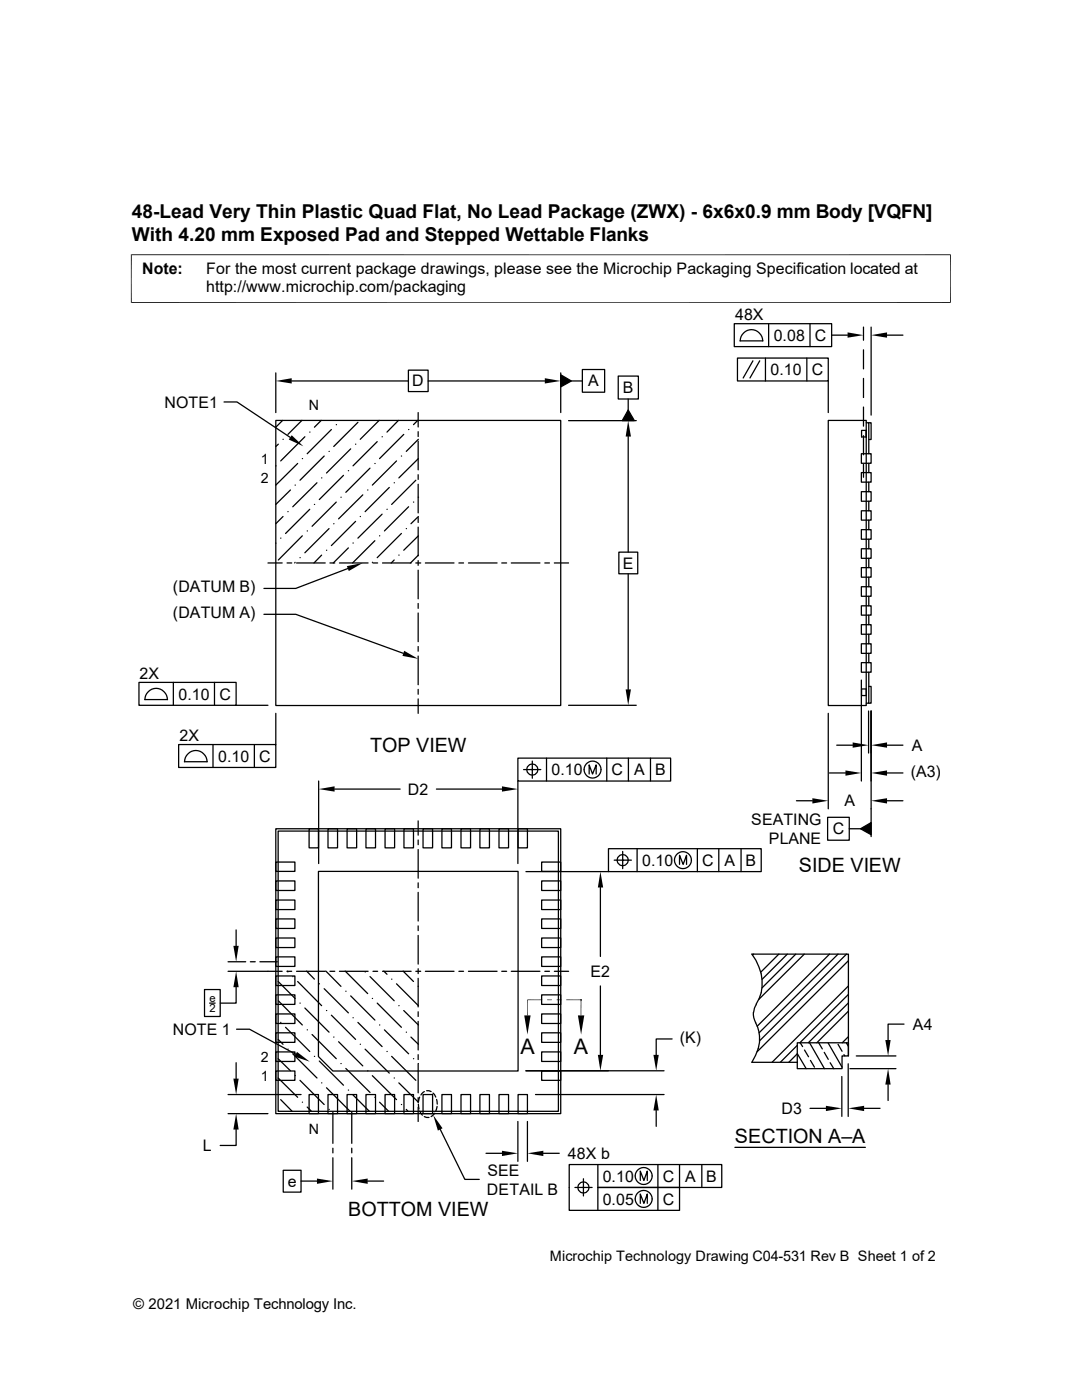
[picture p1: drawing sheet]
<svg xmlns="http://www.w3.org/2000/svg" width="216mm" height="279mm" viewBox="0 0 216 279" stroke-linecap="round" stroke-linejoin="round" font-family="sans-serif">
<g fill="none" stroke="#000" stroke-width=".25">
<path d="M55 74.4v7.9M58.2 76h23.3M81.5 73.9h3.9v4.2h-3.9zM85.4 76h23.3M111.9 74.8l2.1 1.2-2.1 1.2zM111.9 74.4v7.9M114 76h2.2M116.2 73.7h4.4v4.6h-4.4zM123.4 75.1h4v4.5h-4zM125.3 79.6v2.2M146.5 64.6h19.4v4.6h-19.4zM147.2 71.5h18.1v4.5h-18.1z"/>
<path d="M147.7 68h4.5M147.7 68a2.24 2.24 0 0 1 2.2-2.2 2.24 2.24 0 0 1 2.3 2.2M150.2 72l-1.9 3.4M151.6 72l-2 3.4M152.7 71.5v4.5M153.4 64.6v4.6M161 71.5v4.5M161.6 64.6v4.6M165.3 76v6.3M165.9 66.9h3.2M172.3 65.3v2.6M172.3 69.8v3.8"/>
<path d="M172.3 75.5v3.8M173.8 65.3v17.5M177 66.9h3.2M44.7 80.2h2.6l10.6 7.1M55 83.9h56.9v56.9h-56.9zM55 93h.1M55.5 88.6l-.5 .5M56.4 83.9l-1.4 1.4M56.5 87.7h.1M58 97.8l-3 2.9M58.9 96.8h.1M59.4 92.5l-4.4 4.3"/>
<path d="M60.2 83.9l-2.8 2.8M60.3 91.5h.1M60.8 87.2l-4.8 4.8M61.8 86.2h.1M63.2 96.4l-4.8 4.7M64.1 83.9l-1.4 1.4M64.2 95.4h.1M64.7 91l-4.8 4.8M65.7 90.1h.1M66.1 85.7l-4.8 4.9M67.1 84.8h.1M68 99.2h.1"/>
<path d="M68.5 94.9l-4.8 4.8M69.5 93.9h.1M70 89.6l-4.8 4.8M71 88.6h.1M71.4 84.3l-4.8 4.8M72.4 98.8l-4.8 4.7M73.4 97.8h.1M73.8 93.4l-4.8 4.9M74.8 92.5h.1M75.3 88.1l-4.9 4.9M75.6 83.9l-3.7 3.8M76.2 87.2h.1"/>
<path d="M77.7 97.3l-4.8 4.8M78.7 96.4h.1M79.1 92l-4.8 4.8M79.5 83.9l-2.3 2.3M80.1 91h.1M80.6 86.7l-4.9 4.8M81.5 85.7h.1M83 95.8l-4.9 4.9M83.4 83.9l-.9 .9M83.4 82.3v2.9M83.4 86.1v1M83.4 88.1v5.7"/>
<path d="M83.4 94.7v1M83.4 96.6v5.8M83.5 99.2h.1M83.5 87.7l-2.4 2.4M83.5 91.5l-3.9 3.9M113.5 83.9h13.5M125.3 81.8l1.3 2.1h-2.4zM125.3 87.1v23.1M165.3 83.9h7.5v56.9h-7.5zM171.9 98.1h1.9v1.9h-1.9zM171.9 94.3h1.9v1.9h-1.9zM171.9 90.6h1.9v1.9h-1.9z"/>
<path d="M171.9 85.9h.9v1.3h-.9zM172.3 81.2v3.8M172.3 87v3.8M172.3 92.7v2.6M172.8 84.4h.6v6.2M173.4 84.4h.4v3.3h-.4M173.4 92.5v1.8M173.4 96.2v1.9M53.5 112.4h2.8M55 108.4h.1M56 107.4h.1M56.5 103.1l-1.5 1.4"/>
<path d="M57.3 112.4h.9M57.4 102.1h.1M58.9 112.2l-.1 .2M59.2 112.4h5.7M59.9 111.3h.1M60.3 106.9l-4.8 4.9M61.3 106h.1M61.8 101.6l-4.8 4.9M62.7 100.7h.1M64.2 110.8l-1.5 1.6M65.2 109.8h.1M65.7 105.5l-4.9 4.8"/>
<path d="M65.8 112.4h1M66.6 104.5h.1M67.1 100.2l-4.8 4.8M67.7 112.4h5.7M69.4 113.5l-10.4 3.9h-6.3M69.5 109.3l-3 3.1M70.4 108.4h.1M71 104.1l-4.9 4.8M71.9 103.1h.1M74.3 112.2h.1M74.4 112.4h1M74.8 107.9l-4.4 4.5"/>
<path d="M75.7 106.9h.1M76.2 102.6l-4.8 4.8M76.3 112.4h5.7M77.2 101.6h.1M78.7 111.8l-.6 .6M79.6 110.8h.1M80.1 106.5l-4.8 4.8M81.1 105.5h.1M81.5 101.1l-4.8 4.9M82.5 100.2h.1M83 112.4h.9M83.4 103.3v1"/>
<path d="M83.4 105.2v5.7M83.4 111.9v.9M83.4 113.8v5.7M83.5 103.1l-1.5 1.4M83.5 106.9l-2.9 2.9M83.5 110.8l-1.6 1.6M84.9 112.4h5.7M91.6 112.4h.9M93.5 112.4h5.7M100.1 112.4h1M102 112.4h5.7M108.7 112.4h.9"/>
<path d="M110.6 112.4h2.9M123.5 110.2h3.8v4.3h-3.8zM125.3 114.5v23.1M171.9 117.1h1.9v1.9h-1.9zM171.9 113.3h1.9v1.9h-1.9zM171.9 109.5h1.9v1.9h-1.9zM171.9 105.7h1.9v1.9h-1.9zM171.9 101.9h1.9v1.9h-1.9zM173.4 100v1.9M173.4 103.8v1.9M173.4 107.6v1.9M173.4 111.4v1.9"/>
<path d="M173.4 115.2v1.9M173.4 119v1.9M27.7 136.2h19.4v4.6h-19.4zM28.9 139.6h4.5a2.24 2.24 0 0 0-2.2-2.2 2.24 2.24 0 0 0-2.3 2.2M34.6 136.2v4.6M42.8 136.2v4.6M52.7 122.6h6.3l21.5 7.8M83.4 120.4v1M83.4 122.3v5.8M83.4 129v1M83.4 130.9v5.8M83.4 137.6v1"/>
<path d="M83.4 139.5v2.9M171.9 132.2h1.9v2h-1.9zM171.9 128.5h1.9v1.9h-1.9zM171.9 124.7h1.9v1.9h-1.9zM171.9 120.9h1.9v1.9h-1.9zM171.9 135.7v20.2M171.9 137.5h.9v1.3h-.9zM173.4 134.2v6.1h-.6M173.4 137h.4v3.3h-.4M173.4 122.8v1.9M173.4 126.6v1.9M173.4 130.4v1.8"/>
<path d="M35.6 148.6h19.4v4.6h-19.4zM36.8 152h4.6M36.8 152a2.24 2.24 0 0 1 2.3-2.2 2.24 2.24 0 0 1 2.2 2.2M42.5 148.6v4.6M47.1 140.8h6.4M50.8 148.6v4.6M55 142.4v6.2M63.6 155.9v16.4M66.8 157.5h13M87.1 157.5h13.1M103.3 151.3h30.5v4.6h-30.5zM103.3 155.9v16.4"/>
<path d="M104.5 153.6h3.4M106.2 151.9v3.4M109.1 151.3v4.6M113.5 140.8h13.5M117.6 154.5v-1.8l.6 1.8 .8-1.8v1.8M121.1 151.3v4.6M125.4 151.3v4.6M129.8 151.3v4.6M158.9 159.8h3.2M165.3 142.4v19M165.5 154.3h3.2M167 148.7h3.1"/>
<path d="M173.3 141.9v8.4M173.8 141.9v25.1M177 148.7h3.2M177 154.3h3.2M177 159.8h3.2M55 165.4h56.9v56.9h-56.9zM55 179.6h3.8v1.9h-3.8zM55 175.8h3.8v1.9h-3.8zM55 172h3.8v1.9h-3.8zM55.5 165.9h55.9v55.9h-55.9zM61.7 165.4h1.8v3.8h-1.8zM63.5 173.9h39.9v39.8h-37l-2.9-2.8z"/>
<path d="M65.4 165.4h2v3.8h-2zM69.3 165.4h1.9v3.8h-1.9zM73 165.4h1.9v3.8h-1.9zM76.8 165.4h1.9v3.8h-1.9zM80.6 165.4h1.9v3.8h-1.9zM83.4 163.8v2.9M83.4 167.6v1M83.4 169.5v5.8M83.4 176.2v1M83.4 178.1v5.7M84.4 165.4h1.9v3.8h-1.9zM88.2 165.4h1.9v3.8h-1.9z"/>
<path d="M92 165.4h1.9v3.8h-1.9zM95.8 165.4h1.9v3.8h-1.9zM99.6 165.4h1.9v3.8h-1.9zM103.4 165.4h1.8v3.8h-1.8zM104.9 173.9h16.5M108.1 172h3.8v1.9h-3.8zM108.1 175.8h3.8v1.9h-3.8zM108.1 179.6h3.8v1.9h-3.8zM119.8 177.1v13.8M121.4 169.4h30.5v4.5h-30.5zM122.6 171.7h3.4M124.2 169.9v3.5"/>
<path d="M127.1 169.4v4.5M135.6 172.5v-1.8l.7 1.8 .7-1.8v1.8M139.1 169.4v4.5M143.4 169.4v4.5M147.9 169.4v4.5M165.1 163.1h4.4v4.6h-4.4zM169.5 165.4h2.2M171.7 165.4l2.1-1.2v2.4zM40.8 197.5h3.1v5.4h-3.1zM45.5 193.8h10.8M45.5 191.9h3.5M47.1 197v3.2h-3.2"/>
<path d="M47.1 185.6v3.2M50 191.9h.9M51.9 191.9h3.4M55 198.5h3.8v1.9h-3.8zM55 194.8h3.8v1.9h-3.8zM55 191h3.8v1.9h-3.8zM55 187.2h3.8v1.9h-3.8zM55 183.4h3.8v1.9h-3.8zM55.5 195.9l3.4 3.4M55.5 199.7l4.8 4.9M57.3 193.8h.9M57.3 193.8l.1 .2"/>
<path d="M58.4 194.9h.1M59.2 193.8h5.7M59.4 195.9l4.8 4.8M61.2 193.8l1.5 1.6M63.7 196.3h.1M64.7 197.3l4.8 4.8M65 193.8l3 3.1M65.8 193.8h1M67.7 193.8h5.7M68.9 193.8l4.5 4.5M69 197.8h.1M70 198.8l4.8 4.8"/>
<path d="M72.9 194h.1M73.8 194.9l4.9 4.8M74.3 199.3h.1M74.4 193.8h1M76.3 193.8h5.7M76.6 193.8l.6 .6M78.1 195.4h.1M79.1 196.3l4.4 4.4M80.4 193.8l2.1 2.1M83 193.8h.9M83.4 196.9h.1M83.4 184.8v.9"/>
<path d="M83.4 186.7v5.7M83.4 193.3v1M83.4 195.2v5.8M84.9 193.8h5.7M91.6 193.8h.9M93.5 193.8h5.7M100.1 193.8h1M102 193.8h5.7M108.1 183.4h3.8v1.9h-3.8zM108.1 187.2h3.8v1.9h-3.8zM108.1 191h3.8v1.9h-3.8zM108.1 194.8h3.8v1.9h-3.8z"/>
<path d="M108.1 198.5h3.8v1.9h-3.8zM108.7 193.8h.9M110.6 193.8h2.9M116 199.6h.1M119.8 196.8v13.7M150.4 190.4l-.2 .2M155.4 190.4l-3.6 3.6M157.1 190.4l-5 5.1M158.8 190.4l-6.7 6.7M160.5 190.4l-9.1 9.1M165.5 190.4l-14.4 14.4M167.2 190.4l-15.7 15.7"/>
<path d="M168.9 190.4l-17.3 17.3M169.3 196.8l-15.2 15.2M169.3 198.5l-9.7 9.6M169.3 191.7l-18.2 18.2M41.8 200.2h1.1M45.5 218.4h14.6M47.1 212.1v3.2M47.2 205.4h2.6l9.2 5M55 213.7h3.8v1.9h-3.8zM55 209.9h3.8v1.9h-3.8zM55 206.1h3.8v1.9h-3.8zM55 202.4h3.8v1.9h-3.8z"/>
<path d="M55.5 215.1l3.9 3.9M55.5 211.3l2.5 2.4M55.5 207.4l1 1M56 219.5l2.3 2.3M56 204h.1M57 205l4.8 4.8M57.4 209.4h.1M58.4 210.3l4.8 4.8M58.9 214.7h.1M59.9 215.6l4.8 4.8M59.9 200.2h.1M60.3 220h.1"/>
<path d="M60.8 201.2l4.9 4.8M61.3 205.5h.1M61.7 218.4h1.8v3.9h-1.8zM62.3 206.5l4.8 4.8M62.7 210.8h.1M63.7 211.8l4.8 4.8M64.2 216.1h.1M65.2 217.1l4.6 4.7M65.2 201.7h.1M65.4 218.4h2v3.9h-2zM66.1 202.6l4.9 4.8M66.6 207h.1"/>
<path d="M67.6 207.9l4.8 4.8M68 212.3h.1M69 213.2l4.8 4.8M69.3 218.4h1.9v3.9h-1.9zM69.5 217.6h.1M70.4 218.5l3.3 3.3M70.4 203.1h.1M71.4 204l4.8 4.9M71.9 208.4h.1M72.9 209.4l4.8 4.8M73 218.4h1.9v3.9h-1.9zM73.4 213.7h.1"/>
<path d="M74.3 214.7l4.8 4.8M74.8 219h.1M75.3 200.2l4.8 4.8M75.7 220l1.9 1.8M75.7 204.6h.1M76.7 205.5l4.8 4.8M76.8 218.4h1.9v3.9h-1.9zM77.2 209.8h.1M78.1 210.8l4.9 4.8M78.7 215.1h.1M79.6 216.1l3.9 3.9M79.6 200.7h.1"/>
<path d="M80.6 201.7l2.9 2.9M80.6 218.4h1.9v3.9h-1.9zM81.1 206h.1M82 207l1.5 1.4M82.5 211.3h.1M83.4 212.3h.1M83.4 201.9v1M83.4 203.8v5.8M83.4 210.5v1M83.4 212.4v5.7M83.4 219.1v.9M83.7 218.9l-.2 1"/>
<path d="M84.4 218.4h1.9v3.9h-1.9zM84.7 217.8l-.7 .7M85.1 217.7l.9 .1M86.4 218.1l.6 .8M87.1 219.4l.1 .9M88.2 218.4h1.9v3.9h-1.9zM92 218.4h1.9v3.9h-1.9zM95.8 218.4h1.9v3.9h-1.9zM99.6 218.4h1.9v3.9h-1.9zM103.4 218.4h1.8v3.9h-1.8zM104.9 213.7h27.6M106.8 218.4h25.7"/>
<path d="M108.1 202.4h3.8v1.9h-3.8zM108.1 206.1h3.8v1.9h-3.8zM108.1 209.9h3.8v1.9h-3.8zM108.1 213.7h3.8v1.9h-3.8zM134.1 207.3h-3.2v3.2M150.3 202.1l.3 1.5a7.6 7.6 0 0 1-.6 8.4h9.1M150.9 200.4a8.7 8.7 0 0 0-.9-10h19.3v20.3M150.9 200.4l-.4 .8-.1 .9M159.1 208.1h10.2v2.6h-1.3v2.6h-8.9zM159.1 208.6l-3.4 3.4M159.1 210.3l-1.7 1.7M159.1 210.3l1.8 3"/>
<path d="M159.7 208.1l.4 .8M160.5 209.6l.8 1.3M161.5 208.1l3 5.2M161.7 211.6l.8 1.4M163.4 208.1l.7 1.2M164.5 210l.8 1.4M165.2 208.1l2.8 4.9M165.7 212.1l.7 1.2M167.2 208.4l.8 1.4M168 214.8v8M168.4 210.5l.2 .2M168.9 208.1l.4 .7"/>
<path d="M169.2 212.3v10.5M169.3 206.9l-1.2 1.2M169.3 200.2l-8 7.9M169.3 201.8l-6.3 6.3M169.6 213.3h9.2M170.9 210.7h7.9M177.2 216.5v3.1M180.4 204.4h-3.2v3.2M45.5 222.3h8M47.1 225.4v3.2h-3.2M56.5 233.6h3.6v4.3h-3.6zM60.1 235.7h3.1"/>
<path d="M61.3 220.9l.8 .9M65.7 221.4h.1M66.4 221.9v6.3M66.4 229.2v.9M66.4 231.1v6.2M70.2 221.9v6.3M70.2 229.2v.9M70.2 231.1v6.2M73.4 235.7h3.1M80.1 220.4h.1M81.1 221.4l.3 .4M83.4 221v2.8"/>
<path d="M83.5 220.3l.1 1M83.7 221.7l.6 .8M84.7 222.8l.9 .2M86.7 222.2l-.7 .6M87.2 220.8l-.2 .9M87.8 225.4l5 10h2.8M97 230.2h3.2M103.3 223.8v8M105.2 223.8v8M108.4 230.2h3.2M114.7 237h3.5M116.4 235.2v3.5"/>
<path d="M119.3 232.4v4.6h16.3v4.6h-22v-9.2h30.4v4.6h-24.7v4.6M127.8 235.6v-1.9l.7 1.9 .7-1.9v1.9M130.9 221.6v3.2M131.3 232.4v9.2M135.6 232.4v4.6M140 232.4v4.6M146.6 229h26.1M161.6 221.2h3.2M172.4 221.2h3.2M127.8 240.2v-1.9l.7 1.9 .7-1.9v1.9"/>
<circle cx="106.2" cy="153.6" r="1.11"/>
<circle cx="118.2" cy="153.6" r="1.69"/>
<circle cx="124.2" cy="171.7" r="1.11"/>
<circle cx="136.3" cy="171.7" r="1.69"/>
<circle cx="116.4" cy="237" r="1.11"/>
<circle cx="128.4" cy="239.3" r="1.69"/>
<circle cx="128.4" cy="234.7" r="1.69"/>
</g>
<g fill="#000">
<path d="M55 76l3.2-.5v1zM108.7 75.5l3.2 .5-3.2 .5zM111.9 74.8l2.1 1.2-2.1 1.2zM169.1 66.3l3.2 .6-3.2 .5zM173.8 66.9l3.2-.6v1.1zM58.2 86.9l2.3 2.2-2.9-1.4zM125.3 83.9l.6 3.2h-1.1zM125.3 81.8l1.3 2.1h-2.4zM69.2 113l3.2-.6-2.8 1.6zM80.6 129.9l2.8 1.6-3.1-.6zM124.8 137.6h1.1l-.6 3.2zM63.6 157.5l3.2-.6v1.1z"/>
<path d="M100.2 156.9l3.1 .6-3.1 .5zM162.1 159.3l3.2 .5-3.2 .6zM168.7 153.8l3.2 .5-3.2 .5zM170.1 148.2l3.2 .5-3.2 .5zM173.8 148.7l3.2-.5v1zM173.8 154.3l3.2-.5v1zM173.8 159.8l3.2-.5v1.1zM119.8 173.9l.6 3.2h-1.1zM171.7 165.4l2.1-1.2v2.4zM46.6 188.8h1l-.5 3.1zM47.1 193.8l.5 3.2h-1zM109.2 199.5h.9l-.9 .1z"/>
<path d="M109.2 199.6l.9-.1v.1zM111.1 199.5h.9l-.9 .1zM111.1 199.6l.9-.1v.1zM46.6 215.3h1l-.5 3.1zM59.3 209.9l2.5 2-3-1zM104.6 202.6h1.3l-.7 3.9zM115.3 202.6h1.3l-.6 3.9zM119.3 210.5h1.1l-.6 3.2zM130.4 210.5h1l-.5 3.2zM177.2 213.3l.5 3.2h-1zM176.7 207.6h1l-.5 3.1zM47.1 222.3l.5 3.1h-1z"/>
<path d="M63.2 235.2l3.2 .5-3.2 .6zM70.2 235.7l3.2-.5v1.1zM86.4 222.5l1.9 2.7-.9 .4zM100.2 229.7l3.1 .5-3.1 .5zM105.2 230.2l3.2-.5v1zM130.9 218.4l.5 3.2h-1zM164.8 220.7l3.2 .5-3.2 .5zM169.2 221.2l3.2-.5v1z"/>
</g>
<path d="M26.1 50.8h163.6M26.2 50.8v9.7M189.7 50.8v9.7M26.1 60.4h163.6M108.2 199.5l-2.9 .1v3M113 199.5h3M116 199.5l-.1 3.1" fill="none" stroke="#000" stroke-width=".2"/>
<g font-size="4.3">
<text x="103.8" y="210.3">A</text>
<text x="114.5" y="210.3">A</text>
</g>
<g font-size="3.9">
<text x="73.8" y="150.1">TOP VIEW</text>
<text x="159.4" y="173.9">SIDE VIEW</text>
<text x="146.6" y="228.2">SECTION A–A</text>
<text x="69.5" y="242.7">BOTTOM VIEW</text>
</g>
<g font-size="3.8">
<text x="26.3" y="43.5">48-Lead Very Thin Plastic Quad Flat, No Lead Package (ZWX) - 6x6x0.9 mm Body [VQFN]</text>
<text x="26.3" y="48">With 4.20 mm Exposed Pad and Stepped Wettable Flanks</text>
</g>
<g font-size="3.2">
<text x="28.4" y="54.6">Note:</text>
<text x="41.1" y="54.6">For the most current package drawings, please see the Microchip Packaging Specification located at</text>
<text x="41.1" y="58.3">http://www.microchip.com/packaging</text>
<text x="146.7" y="63.8">48X</text>
<text x="154.4" y="68">0.08</text>
<text x="162.6" y="68">C</text>
<text x="82.3" y="77.1">D</text>
<text x="117.3" y="77.1">A</text>
<text x="153.8" y="74.8">0.10</text>
<text x="162" y="74.9">C</text>
<text x="32.9" y="81.4">NOTE1</text>
<text x="124.3" y="78.5">B</text>
<text x="124.2" y="113.5">E</text>
<text x="34.5" y="118.2">(DATUM B)</text>
<text x="34.5" y="123.4">(DATUM A)</text>
<text x="27.9" y="135.4">2X</text>
<text x="35.6" y="139.6">0.10</text>
<text x="43.8" y="139.6">C</text>
<text x="35.8" y="147.8">2X</text>
<text x="181.9" y="149.9">A</text>
<text x="43.5" y="152">0.10</text>
<text x="51.7" y="152">C</text>
<text x="110.1" y="154.7">0.10</text>
<text x="122" y="154.7">C</text>
<text x="126.5" y="154.7">A</text>
<text x="130.7" y="154.7">B</text>
<text x="181.7" y="155.1">(A3)</text>
<text x="81.4" y="158.6">D2</text>
<text x="168.5" y="161">A</text>
<text x="149.9" y="164.6">SEATING</text>
<text x="166.2" y="166.5">C</text>
<text x="128.1" y="172.8">0.10</text>
<text x="140.1" y="172.8">C</text>
<text x="144.6" y="172.8">A</text>
<text x="148.8" y="172.8">B</text>
<text x="153.4" y="168.4">PLANE</text>
<text x="117.8" y="195">E2</text>
<text x="34.5" y="206.5">NOTE 1</text>
<text x="135.7" y="208.2">(K)</text>
<text x="182.2" y="205.5">A4</text>
<text x="155.9" y="222.3">D3</text>
<text x="40.5" y="229.7">L</text>
<text x="113.3" y="231.3">48X b</text>
<text x="57.4" y="236.9">e</text>
<text x="97.2" y="238.4">DETAIL B</text>
<text x="97.3" y="234.6">SEE</text>
<text x="120.3" y="235.8">0.10</text>
<text x="132.3" y="235.8">C</text>
<text x="136.7" y="235.8">A</text>
<text x="140.9" y="235.8">B</text>
<text x="120.3" y="240.4">0.05</text>
<text x="132.3" y="240.4">C</text>
</g>
<text font-size="3" x="26.6" y="261.3">© 2021 Microchip Technology Inc.</text>
<text font-size="2.9" x="109.7" y="251.6">Microchip Technology Drawing C04-531 Rev B Sheet 1 of 2</text>
<g font-size="2.8">
<text x="61.6" y="81.9">N</text>
<text x="52" y="92.5">1</text>
<text x="52" y="96.4">2</text>
<text x="52" y="215.7">1</text>
<text x="52" y="211.9">2</text>
<text x="61.6" y="226.3">N</text>
</g>
<g font-size="2.2">
<text x="41.8" y="199.9">e</text>
<text x="41.8" y="202.1">2</text>
</g>
</svg>
